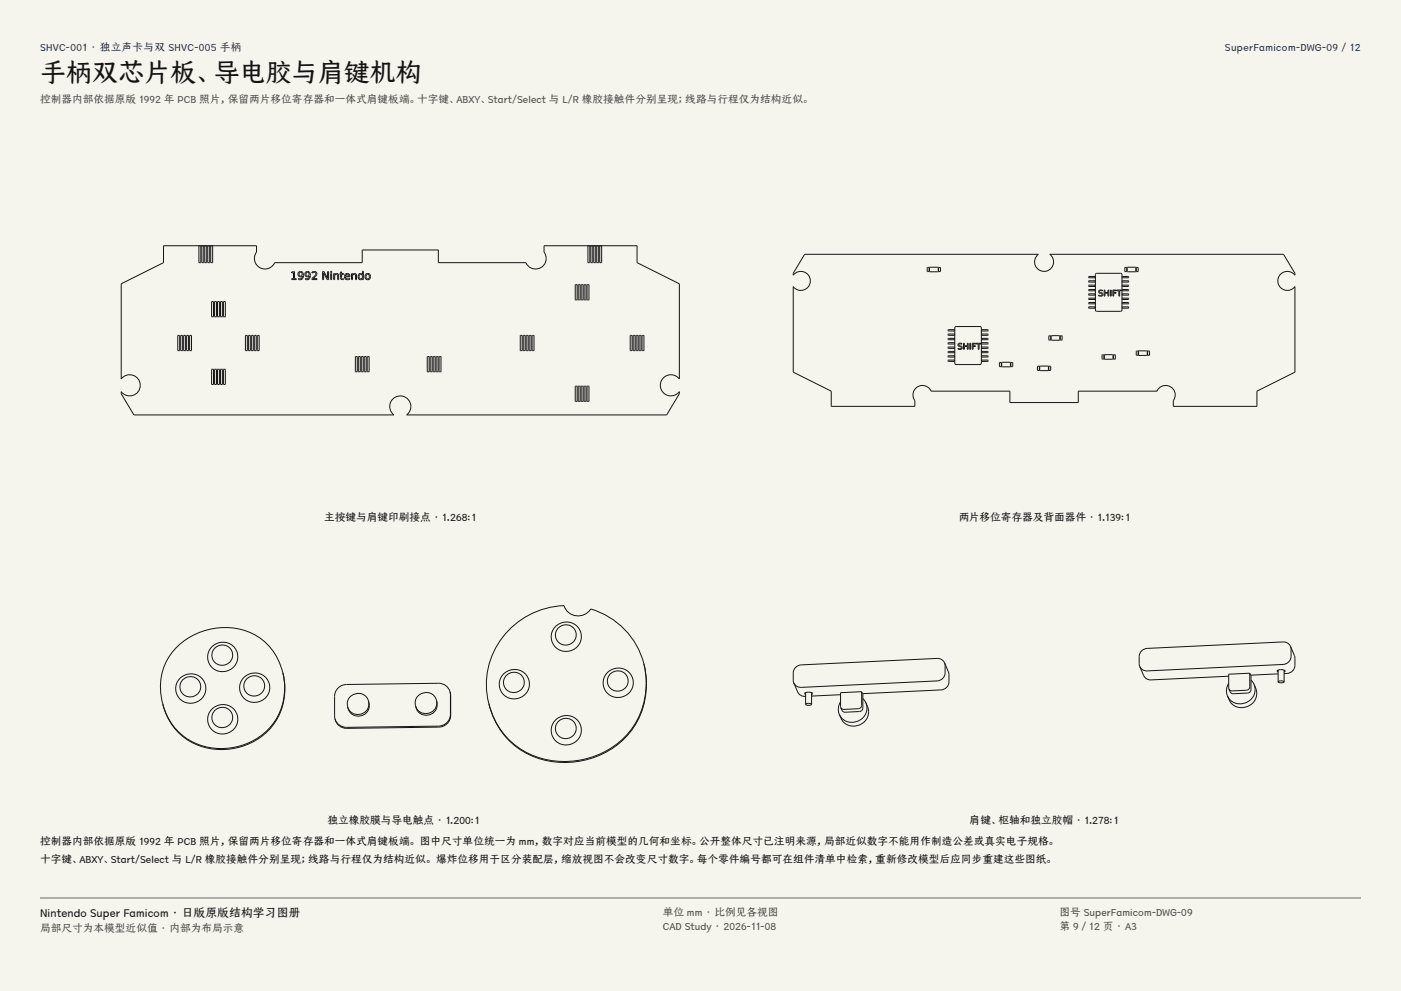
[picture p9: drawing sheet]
<svg xmlns="http://www.w3.org/2000/svg" width="420mm" height="297mm" viewBox="0 0 420 297" stroke-linecap="round" stroke-linejoin="round" font-family="sans-serif">
<g fill="#f5f4ed">
<path d="M0 0h420v297h-420z"/>
<path d="M12 12h396v275h-396z"/>
</g>
<g fill="none" stroke="#141413" stroke-width=".3">
<path d="M59.6 78.7h.1M59.6 73.7v5M59.7 73.6l-.1 .1M59.7 78.7h.5M60.2 73.6v.1M60.2 78.7h.1M60.2 73.7v5M60.6 73.6v5.1h.5l-.1-5.1M61.5 73.6v5.1h.5l-.1-5.1M62.3 73.6v5.1h.6l-.1-5.1M63.2 73.6v5.1h.6l-.1-5.1M176.2 78.7h.1"/>
<path d="M176.2 73.7v5M176.3 73.6l-.1 .1M176.3 78.7h.5M176.8 73.6v.1M176.8 78.7h.1M176.8 73.7v5M177.1 78.7h.1M177.1 73.7v5M177.2 73.6l-.1 .1M177.7 73.6v5.1h-.5M178.1 73.6v5.1h.5l-.1-5.1M179 73.6v5.1h.5l-.1-5.1"/>
<path d="M179.8 73.6v5.1h.6l-.1-5.1M241.2 76.2h70.1a2.85 2.85 0 0 0-.4 4.2 2.85 2.85 0 0 0 4.2 0 2.85 2.85 0 0 0-.4-4.2h70.1l3.4 5.7v.6a2.85 2.85 0 0 0-4.2-.4 2.85 2.85 0 0 0 0 4.2 2.85 2.85 0 0 0 4.2-.4v25.6l-11.4 5.7v4.6h-25.1v-1.7a2.85 2.85 0 0 0-.8-4.2 2.85 2.85 0 0 0-4.1 1.3h-23.5v3.4h-20.6v-3.4h-23.5a2.85 2.85 0 0 0-4.1-1.3 2.85 2.85 0 0 0-.8 4.2v1.7h-25.1v-4.6l-11.4-5.7v-25.6a2.85 2.85 0 0 0 4.2 .4 2.85 2.85 0 0 0 0-4.2 2.85 2.85 0 0 0-4.2 .4v-.6zM36.3 85.1l12.7-6.4v-5.1h27.9v1.9a3.2 3.2 0 0 0 .9 4.7 3.2 3.2 0 0 0 4.5-1.5h26.3v-3.8h22.8v3.8h26.3a3.2 3.2 0 0 0 4.5 1.5 3.2 3.2 0 0 0 .9-4.7v-1.9h27.9v5.1l12.7 6.4v28.5a3.2 3.2 0 0 0-4.7-.5 3.2 3.2 0 0 0 0 4.7 3.2 3.2 0 0 0 4.7-.4v.6l-3.8 6.4h-78a3.2 3.2 0 0 0 .4-4.7 3.2 3.2 0 0 0-4.6 0 3.2 3.2 0 0 0 .4 4.7h-78l-3.8-6.4v-.6a3.2 3.2 0 0 0 4.7 .4 3.2 3.2 0 0 0 0-4.7 3.2 3.2 0 0 0-4.7 .5zM63.4 90.4h.6v4.5h-.6zM64.3 90.4h.6l-.1 4.5h-.5zM65.2 90.4h.6l-.1 4.5h-.5zM66.1 90.4h.6l-.1 4.5h-.5zM67 90.4h.6l-.1 4.5h-.5zM87.4 81.5l.9-.1v2.1h.5v.3h-1.4v-.3h.6v-1.8l-.6 .1zM89.5 81.6a.9 .9 0 0 1 1.2-.1 .9 .9 0 0 1 .3 1.1 1.05 1.05 0 0 1-.4 1 1.05 1.05 0 0 1-1.1 .1v-.3a.75 .75 0 0 0 .8 .1 .75 .75 0 0 0 .3-.8 .79 .79 0 0 1-1.1 0 .79 .79 0 0 1 0-1.1zM91.6 81.6a.9 .9 0 0 1 1.1-.1 .9 .9 0 0 1 .3 1.1 1.05 1.05 0 0 1-.3 1 1.05 1.05 0 0 1-1.1 .1v-.3a.75 .75 0 0 0 .8 .1 .75 .75 0 0 0 .3-.8 .79 .79 0 0 1-1.1 0 .79 .79 0 0 1 0-1.1zM93.5 81.5a.86 .86 0 0 1 1.4 .1 .86 .86 0 0 1-.4 1.3l-.6 .6h1.1v.3h-1.5v-.3l.7-.7a.65 .65 0 0 0 .4-1 .65 .65 0 0 0-1.1 0z"/>
<path d="M96.7 81.4h.4l1.1 2v-2h.3v2.4h-.4l-1.1-2v2h-.3zM99.1 82h.3v1.8h-.3zM99.1 81.3h.3v.4h-.3zM100 82h.3v.3a.65 .65 0 0 1 .8-.3 .65 .65 0 0 1 .4 .7v1.1h-.3v-1.1a.46 .46 0 0 0-.5-.5 .46 .46 0 0 0-.4 .6v1h-.3zM102.1 81.5h.3v.5h.6v.2h-.6v1.2l.6 .1v.3l-.8-.2-.1-1.4h-.2zM103.5 82.2a.83 .83 0 0 1 1-.2 .83 .83 0 0 1 .4 1h-1.3a.76 .76 0 0 0 1.3 .4v.3a1.01 1.01 0 0 1-1.4-.1 1.01 1.01 0 0 1 0-1.4zM103.8 82.3l.5-.1 .3 .5h-1zM105.4 82h.3v.3a.65 .65 0 0 1 .8-.3 .65 .65 0 0 1 .4 .7v1.1h-.3v-1.1a.46 .46 0 0 0-.5-.5 .46 .46 0 0 0-.4 .6v1h-.3zM107.5 82.2l.6-.2 .5 .3v-1h.3v2.5h-.3v-.3a.82 .82 0 0 1-1.1 .1 .82 .82 0 0 1-.1-1.2zM107.8 82.4a.58 .58 0 0 1 .8 .5 .58 .58 0 0 1-.8 .5zM172.5 85.3l.5 .1v4.5l-.6-.1zM173.3 85.3l.6 .1v4.5l-.6-.1z"/>
<path d="M174.2 85.3l.6 .1-.1 4.5-.5-.1zM175.1 85.3l.6 .1-.1 4.5-.5-.1zM176 85.3l.6 .1-.1 4.5-.5-.1zM278 80.2h.5v1.2h-.5zM278.7 80.1h2.5v1.3h-2.5zM281.4 80.2h.5v1.2h-.5zM284.2 98.8h1.9l.1 .3-1.9 .1zM286.3 98.1l.3-.2h7.2l.3 .2 .1 10.8-.2 .3-7.4 .1-.3-.2zM294.3 98.8h1.8l.1 .3-1.9 .1zM326.4 82.9l1.9-.1v.4h-1.9zM326.4 84.2h1.9v.3l-1.9 .1zM326.4 85.5h1.9v.3l-1.9 .1z"/>
<path d="M326.4 86.8h1.9v.3l-1.9 .1zM326.4 88.1h1.9v.3l-1.9 .1zM326.4 89.4h1.9v.3l-1.9 .1zM326.4 90.7h1.9v.3l-1.9 .1zM326.4 92h1.9v.3l-1.9 .1zM328.6 82l7.4-.1 .3 .2 .1 10.8-.2 .3-7.4 .1-.4-.2v-10.8zM329.5 87a.65 .65 0 0 1 1 .2h-.1a.39 .39 0 0 0-.6-.2 .39 .39 0 0 0 0 .6 .65 .65 0 0 1 .8 .8 .65 .65 0 0 1-1.1 .3l-.1-.3a.47 .47 0 0 0 .6 .3 .47 .47 0 0 0 .2-.7 .6 .6 0 0 1-.7-.2 .6 .6 0 0 1 0-.8zM331 86.9h.3v.8h.9v-.8h.2v1.8h-.2v-.8h-.9v.8h-.3zM332.9 86.9h.2v1.8h-.2zM333.6 86.9h1.1v.2h-.8v.6h.7v.2h-.7v.8h-.3zM334.8 86.9h1.5v.2h-.6v1.6h-.3v-1.6h-.6zM336.4 88.1h2l-.1 .4h-1.8"/>
<path d="M336.4 88.3h.1M336.4 86.8h1.9l.1 .3-1.9 .1zM336.4 88.4l.1 .1M336.4 90.7h1.9l.1 .3-1.9 .1zM336.4 92.3l.1 .1M336.4 82.9l1.9-.1 .1 .4h-1.9zM336.4 84.2h1.9l.1 .3-1.9 .1zM336.4 85.5h1.9l.1 .3-1.9 .1zM336.4 89.4h1.9l.1 .3-1.9 .1zM336.4 92h1.9l.1 .3h-2zM336.5 86.8h-.1M336.5 88.1l-.1 .3"/>
<path d="M336.5 90.7h-.1M337.2 80.2h.6v1.2h-.6zM337.9 80.1h2.6v1.3h-2.6zM340.6 80.2h.6v1.2h-.6zM53.3 100.5l.6 .1-.1 4.5-.5-.1zM54.2 100.5l.6 .1-.1 4.5-.5-.1zM55.1 100.5l.5 .1v4.5l-.5-.1zM56 100.5l.5 .1v4.5l-.5-.1zM56.9 100.5l.5 .1v4.5l-.6-.1zM63.4 110.7h.6v4.5h-.6zM64.3 110.7h.6l-.1 4.5h-.5zM65.2 110.7h.6l-.1 4.5h-.5z"/>
<path d="M66.1 110.7h.6l-.1 4.5h-.5zM67 115.2h.1M67 110.7v4.5M67 110.7h.1M67 115.2h.5M67 110.7h.5M67.5 110.7h.1M67.6 115.2h-.1M67.6 110.7v4.5M73.6 100.5l.5 .1v4.5l-.5-.1zM74.5 100.5l.5 .1v4.5l-.5-.1zM75.4 100.5l.5 .1v4.5l-.6-.1z"/>
<path d="M76.3 100.5l.5 .1v4.5l-.6-.1zM77.1 100.5l.6 .1-.1 4.5-.5-.1zM106.5 106.9h.6v4.5h-.6zM107.4 106.9h.6l-.1 4.5h-.5zM108.3 106.9h.6l-.1 4.5h-.5zM109.2 106.9h.6l-.1 4.5h-.5zM110.1 106.9v4.5h.6v-4.5M110.1 106.9h.1M110.1 106.9h.5M110.6 106.9h.1M128.1 106.9h.6l-.1 4.5h-.5zM129 106.9v4.5h.5v-4.5"/>
<path d="M129 106.9h.1M129 106.9h.5M129.5 106.9h.1M129.9 106.9v4.5h.5v-4.5M129.9 106.9h.1M129.9 106.9h.5M130.4 106.9h.1M130.8 106.9h.5v4.5h-.6zM131.6 106.9h.6l-.1 4.5h-.5zM156 100.5l.5 .1v4.5l-.5-.1zM156.9 100.5l.5 .1v4.5l-.5-.1zM157.8 100.5l.5 .1v4.5l-.6-.1z"/>
<path d="M158.6 100.5l.6 .1-.1 4.5-.5-.1zM159.5 100.5l.6 .1-.1 4.5-.5-.1zM172.5 115.7l.5 .1v4.5l-.6-.1zM173.3 115.7l.6 .1v4.5l-.6-.1zM174.2 115.7l.6 .1-.1 4.5-.5-.1zM175.1 115.7l.6 .1-.1 4.5-.5-.1zM176 115.7l.6 .1-.1 4.5-.5-.1zM188.9 100.5l.6 .1-.1 4.5-.5-.1zM189.8 100.5l.6 .1-.1 4.5-.5-.1zM190.7 100.5l.6 .1-.1 4.5-.5-.1zM191.6 100.5l.6 .1-.1 4.5-.5-.1zM192.5 100.5l.5 .1v4.5l-.5-.1z"/>
<path d="M284.2 100.1l2 .1v.2l-1.9 .1zM284.2 101.4l2 .1-.1 .3h-1.8zM284.2 102.7h1.9l.1 .3-1.9 .1zM284.2 104h1.9l.1 .4h-1.9zM284.2 105.3l2 .1-.1 .3h-1.8zM284.2 106.6l2 .1v.3h-1.9zM284.2 107.9h1.9l.1 .4h-1.9zM286.1 100.1l.1 .1M286.1 106.6l.1 .1M286.2 101.7l-.1 .1M286.2 105.7h-.1M287.4 103a.65 .65 0 0 1 1 .2l-.2-.1a.39 .39 0 0 0-.6-.1 .39 .39 0 0 0 0 .6 .65 .65 0 0 1 .8 .8 .65 .65 0 0 1-1.1 .3l-.1-.3a.47 .47 0 0 0 .6 .2 .47 .47 0 0 0 .2-.7 .6 .6 0 0 1-.7-.2 .6 .6 0 0 1 .1-.7z"/>
<path d="M288.9 102.9h.2v.7h.9v-.7h.2v1.8h-.2v-.9h-.9v.9h-.2zM290.7 102.9h.3v1.8h-.3zM291.5 102.9h1v.2h-.8v.5h.7v.2h-.7v.9h-.2zM294.1 102.9h-1.5v.2h.7v1.6h.2v-1.6h.6M294.2 104.2h.1M294.3 100.1h1.8l.1 .3-1.9 .1zM294.3 101.4h1.8l.1 .3-1.9 .1zM294.3 102.7h1.8l.1 .3-1.9 .1zM294.3 105.3h1.8l.1 .4h-1.9zM294.3 106.6h1.8l.1 .4h-1.9zM294.3 107.9h1.8l.1 .4h-1.9zM294.3 104v.4h1.9l-.1-.4h-1.9"/>
<path d="M299.6 108.6h.6v1.3h-.6zM300.3 108.6h2.6v1.3h-2.6zM303 108.6h.6v1.3h-.6zM311 111h.1M311 109.8v1.2M311.1 109.8h-.1M311.1 109.8h.4M311.1 111h.4M311.5 109.8h.1M311.6 111h-.1M311.6 109.8v1.2M311.7 109.8h2.6v1.2h-2.6z"/>
<path d="M314.4 109.8h.6v1.2h-.6zM314.4 100.7h.6v1.2h-.6zM315.1 100.6h2.6v1.3h-2.6zM317.9 100.7h.5v1.2h-.5zM330.4 106.4h.5v1.2h-.5zM331.1 106.3h2.5v1.3h-2.5zM333.8 106.4h.5v1.2h-.5zM340.6 105.2h.6v1.2h-.6zM341.4 105.2h2.5v1.3h-2.5zM344.1 105.2h.5v1.2h-.5zM193 198.9a23.5 23.5 0 0 1-20.2 29.4 22.9 22.9 0 0 1-26.3-17.5M193 198.9a23.2 23.2 0 0 0-15.9-16.4 4.5 4.5 0 0 1-4.3 2.1 4.5 4.5 0 0 1-3.7-3.1 23.8 23.8 0 0 0-22.6 29.3"/>
<path d="M193 198.9a23.3 23.3 0 0 1-20.3 29.1 22.9 22.9 0 0 1-26.2-17.2M283.2 198.7l-.9-1-1.4-.4-40.7 2-1.5 .5a2.37 2.37 0 0 0-.9 1.9l.2 3M283.2 198.7l.1 .8a4.3 4.3 0 0 1-.5 3.6l-.8 .7-1.1 .3-40.7 1.9-1.3-.3-.9-1M283.2 198.7l1.3 3.5a4.3 4.3 0 0 1-.5 3.6l-.9 .7-1 .3-23.5 1.1-.3-.6M341.7 199.7l1.4 3.1 .6 .6 .9 .3 23.7-1M386.9 193.7l-.9-1-1.4-.3-40.7 1.9-1.5 .6a2.37 2.37 0 0 0-.9 1.8l.2 3M386.9 193.7l.1 .9a4.3 4.3 0 0 1-.5 3.6l-.8 .6-1.1 .3-40.7 2-1.3-.4-.9-1M386.9 193.7l1.3 3.6a4.3 4.3 0 0 1-.5 3.6l-.4 .4a3.2 3.2 0 0 1-2.3 .6M84.8 201.6a18.1 18.1 0 0 1-15.8 22.6 17.7 17.7 0 0 1-20.2-13.3M84.8 201.6a17.6 17.6 0 0 0-22.5-12.9 17.6 17.6 0 0 0-13.5 22.2M84.8 201.6a18.2 18.2 0 0 1-17.8 23 17.5 17.5 0 0 1-18.2-13.7M110.5 210.2a3.2 3.2 0 0 1-2.4 3.8 3.2 3.2 0 0 1-3.9-2.2"/>
<path d="M110.5 210.2a3.2 3.2 0 0 0-3.9-2.3 3.2 3.2 0 0 0-2.4 3.9M110.5 210.2a3.3 3.3 0 0 1-2.2 4.3 3.3 3.3 0 0 1-4.1-2.7M130.8 209.9a3.2 3.2 0 0 1-2.3 3.9 3.2 3.2 0 0 1-3.9-2.3M130.8 209.9a3.2 3.2 0 0 0-3.9-2.2 3.2 3.2 0 0 0-2.3 3.8M130.8 209.9a3.3 3.3 0 0 1-2.2 4.4 3.3 3.3 0 0 1-4-2.8M134.9 207.4a3.5 3.5 0 0 0-3.5-2.6l-27.5 .3a3.6 3.6 0 0 0-3.6 3.6l.1 6.7M134.9 207.4l.1 6.7a3.6 3.6 0 0 1-3.6 3.5l-27.5 .4a3.5 3.5 0 0 1-3.5-2.6M134.9 207.4l.2 1.1v5.9a3.6 3.6 0 0 1-3.6 3.5l-27.5 .4a3.5 3.5 0 0 1-3.6-2.9M238 204.7l1.4 3.1 1 .8 1.1 .1M241.5 208.1l-.3-.2a1.61 1.61 0 0 1 2.4 0l-.3 .2M241.5 211.1l.8-.3 1 .3M241.5 211.1l.6 .3 1.2-.3"/>
<path d="M241.5 207.6v3.5M243.3 207.6v3.5M252 210.3l-.6 1.6-.1 1.1 .3 1.1M252 208.2l-8.7 .4M258.3 207.3v4.1a1.05 1.05 0 0 1-1 1l-4.3 .2-.6-.1-.3-.5M258.3 207.3l-6.3 .3 .1 4.4M258.7 207.9v4.3a1.05 1.05 0 0 1-1 1l-4.6 .2-.5-.3-.5-1.1M258.7 209.4l.9 1.3M259.6 210.7a4.4 4.4 0 0 1-2.4 5.4 4.4 4.4 0 0 1-5.6-2M259.6 210.7a4.4 4.4 0 0 1-1.9 6.6 4.4 4.4 0 0 1-6.1-3.2M368.3 204.8l-.6 1.6v1.1l.3 1M374.7 201.8v4.1a1.05 1.05 0 0 1-1 1l-4.3 .2-.6-.2-.4-.4"/>
<path d="M374.7 201.8l-6.4 .3 .1 4.4M374.7 201.8l.2 .5 8.3-.3M375 202.3v4.4a1.05 1.05 0 0 1-1 1l-4.6 .2-.5-.3-.5-1.1M375 203.8l1 1.3M376 205.1a4.4 4.4 0 0 1-2.4 5.5 4.4 4.4 0 0 1-5.6-2.1M376 205.1a4.4 4.4 0 0 1-1.9 6.6 4.4 4.4 0 0 1-6.1-3.2M383.2 201.4l-.3-.2a1.61 1.61 0 0 1 2.3 0l-.2 .2M383.2 204.3l.7-.2 1.1 .2M383.2 204.3l.6 .3 1.2-.3M383.2 200.8v3.5M385 200.8v3.5"/>
<circle cx="90.1" cy="82.2" r=".53"/>
<circle cx="92.2" cy="82.2" r=".53"/>
<circle cx="110.2" cy="82.8" r=".62"/>
<circle cx="110.2" cy="82.9" r=".9"/>
<circle cx="66.7" cy="196.4" r="3.1"/>
<circle cx="66.8" cy="196.9" r="4.5"/>
<circle cx="169.7" cy="190.3" r="3.1"/>
<circle cx="169.8" cy="190.8" r="4.5"/>
<circle cx="57.1" cy="205.8" r="3.1"/>
<circle cx="57.2" cy="206.3" r="4.5"/>
<circle cx="66.7" cy="215" r="3.1"/>
<circle cx="66.8" cy="215.6" r="4.5"/>
<circle cx="76.2" cy="205.6" r="3.1"/>
<circle cx="76.4" cy="206.1" r="4.5"/>
<circle cx="154.1" cy="204.5" r="3.1"/>
<circle cx="154.2" cy="205" r="4.5"/>
<circle cx="169.7" cy="218.3" r="3.1"/>
<circle cx="169.8" cy="218.8" r="4.5"/>
<circle cx="185.2" cy="204.1" r="3.1"/>
<circle cx="185.4" cy="204.6" r="4.5"/>
</g>
<path d="M12 269.3h396zM12 269h396v.3h-396z" fill-rule="evenodd" fill="#504e49"/>
<text font-size="7.8" fill="#141413" x="12" y="24.7">手柄双芯片板、导电胶与肩键机构</text>
<text font-size="3.5" fill="#141413" x="12" y="274.9">Nintendo Super Famicom · 日版原版结构学习图册</text>
<g font-size="3.2" fill="#1b365d">
<text x="12" y="15.3">SHVC-001 · 独立声卡与双 SHVC-005 手柄</text>
<text x="367.2" y="15.3">SuperFamicom-DWG-09 / 12</text>
</g>
<g font-size="3.2" fill="#504e49">
<text x="12" y="30.9">控制器内部依据原版 1992 年 PCB 照片，保留两片移位寄存器和一体式肩键板端。十字键、ABXY、Start/Select 与 L/R 橡胶接触件分别呈现；线路与行程仅为结构近似。</text>
<text x="198.7" y="274.5">单位 mm · 比例见各视图</text>
<text x="317.6" y="274.5">图号 SuperFamicom-DWG-09</text>
<text x="12" y="279.3">局部尺寸为本模型近似值 · 内部为布局示意</text>
<text x="198.7" y="278.8">CAD Study · 2026-11-08</text>
<text x="317.6" y="278.8">第 9 / 12 页 · A3</text>
</g>
<g font-size="3.2" fill="#141413">
<text x="97.2" y="156">主按键与肩键印刷接点 · 1.268:1</text>
<text x="287.2" y="156">两片移位寄存器及背面器件 · 1.139:1</text>
<text x="98.2" y="247">独立橡胶膜与导电触点 · 1.200:1</text>
<text x="290.7" y="247">肩键、枢轴和独立胶帽 · 1.278:1</text>
<text x="12" y="253.3">控制器内部依据原版 1992 年 PCB 照片，保留两片移位寄存器和一体式肩键板端。 图中尺寸单位统一为 mm，数字对应当前模型的几何和坐标。公开整体尺寸已注明来源，局部近似数字不能用作制造公差或真实电子规格。</text>
<text x="12" y="258.6">十字键、ABXY、Start/Select 与 L/R 橡胶接触件分别呈现；线路与行程仅为结构近似。 爆炸位移用于区分装配层，缩放视图不会改变尺寸数字。每个零件编号都可在组件清单中检索，重新修改模型后应同步重建这些图纸。</text>
</g>
</svg>
